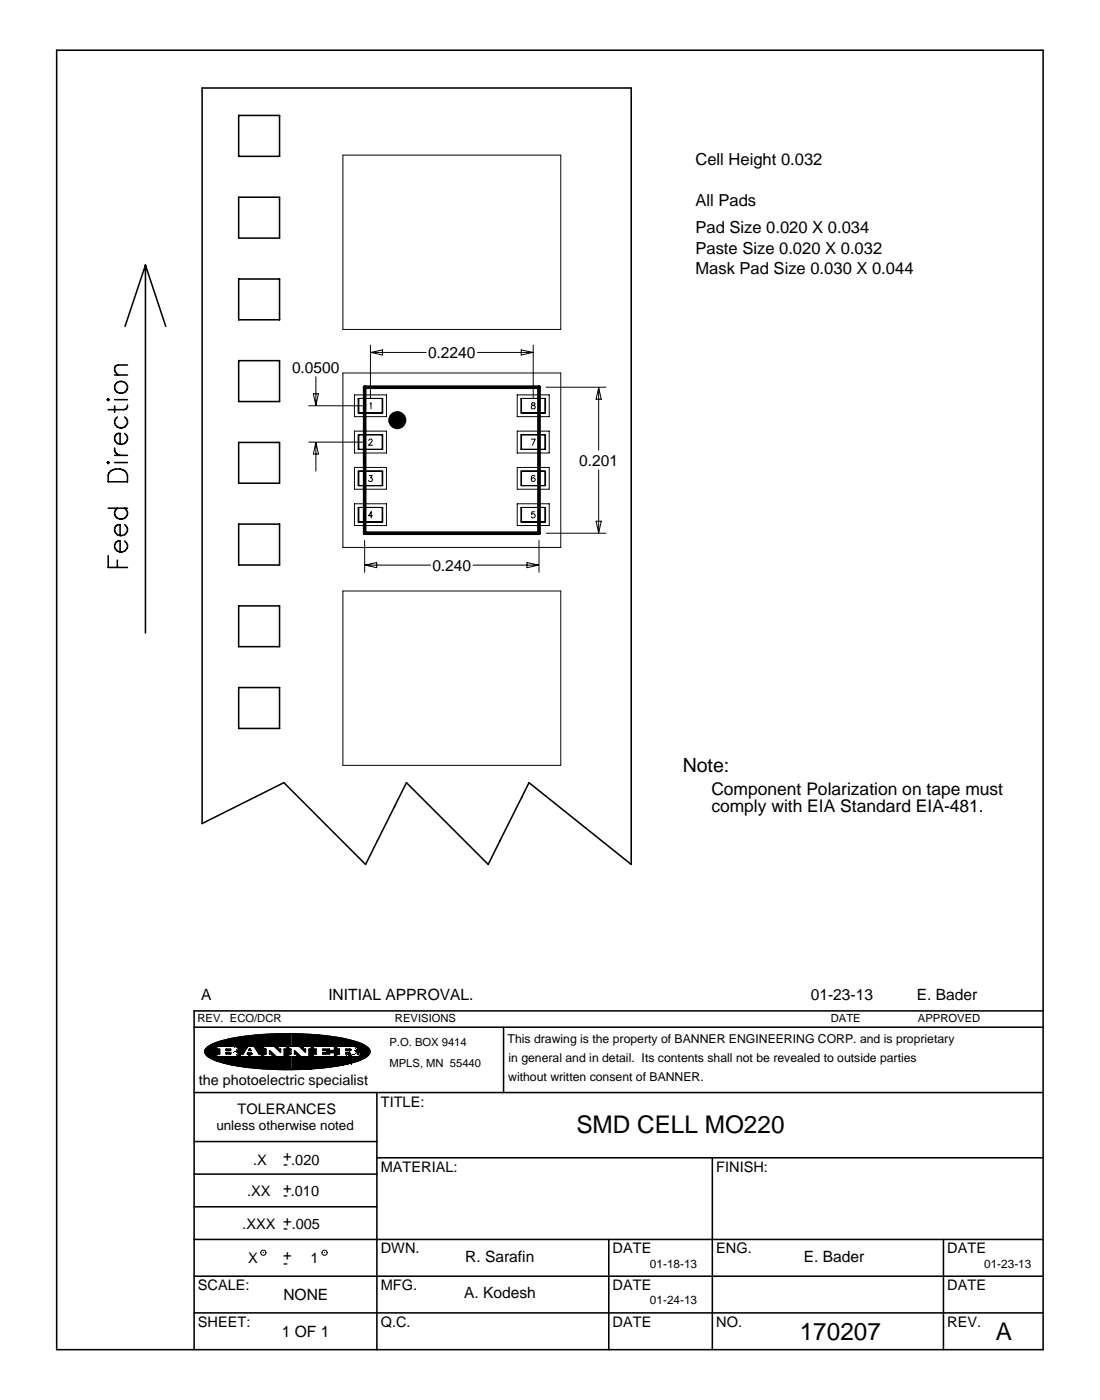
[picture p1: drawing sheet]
<svg xmlns="http://www.w3.org/2000/svg" width="210mm" height="267mm" viewBox="0 0 210 267" stroke-linecap="round" stroke-linejoin="round" font-family="sans-serif">
<g fill="none" stroke="#000" stroke-width=".3">
<path d="M10.8 9.6h187.9v247.5h-187.9zM38.5 16.8h81.7v147.9l-19.4-15.6-7.8 15.6-15.6-15.6-7.8 15.6-15.5-15.6-15.6 7.8zM45.5 22h7.8v7.8h-7.8zM45.5 37.6h7.8v7.8h-7.8zM27.7 50.5v70.1M27.7 50.5l3.9 11.7M27.7 50.5l-3.9 11.7M45.5 53.1h7.8v7.8h-7.8zM20.4 76.1l.2-.1 .2 .1-.2 .2zM21.8 77.3v1.3M21.8 76.1h2.5M21.8 71.4h2.5"/>
<path d="M22 73.2a1.18 1.18 0 0 1 2.1 0 1.18 1.18 0 0 1-1.2 1.7 1.12 1.12 0 0 1-.9-1.7zM22.4 79.4a1.17 1.17 0 0 0-.3 1.6 1.17 1.17 0 0 0 1.6 .3 1.17 1.17 0 0 0 .4-1.5l-.4-.4M24.3 77.2l-.2 .7-.5 .1h-3M24.3 69.5h-1.8l-.5 .2-.2 .4v.5l.7 .8M45.5 68.7h7.8v7.8h-7.8zM20.6 87.9l.2 .2-.2 .2-.2-.2zM20.6 96.8h3.7M21.1 89.7a2.07 2.07 0 0 1 3.2 .9v1.2h-3.7v-1.2l.2-.6zM21.8 88.1h2.5M21.8 86.7h2.5M21.8 85.3a1.18 1.18 0 0 0 1.1 1.4M22.2 82.7l.7-.1v2a1.09 1.09 0 0 1-1-.7 1.09 1.09 0 0 1 .3-1.2z"/>
<path d="M22.4 96.8a1.17 1.17 0 0 0-.3 1.6 1.17 1.17 0 0 0 1.6 .3 1.17 1.17 0 0 0 .4-1.5l-.4-.4M23.7 82.6a1.14 1.14 0 0 1 .5 1.4 1.14 1.14 0 0 1-1.3 .6M23.7 99.9a1.14 1.14 0 0 1 .5 1.5 1.14 1.14 0 0 1-1.3 .6M45.5 84.3h7.8v7.8h-7.8zM45.5 99.8h7.8v7.8h-7.8zM20.6 105.9v2.2h3.7M22.2 100.1l.7-.2v2.1a1.09 1.09 0 0 1-1-.7 1.09 1.09 0 0 1 .3-1.2zM22.2 103.2l.7-.1v2.1a1.11 1.11 0 0 1-1-.8 1.11 1.11 0 0 1 .3-1.2zM22.4 106.7v1.4M23.7 103.1a1.15 1.15 0 0 1 .5 1.4 1.15 1.15 0 0 1-1.3 .7M45.5 115.4h7.8v7.8h-7.8zM45.5 131h7.8v7.8h-7.8z"/>
<path d="M37 195.7h161.7M95.9 195.7v12.4M198.7 192.6h-161.7v64.5M37 208.1h161.7M37 217.5h34.8M71.8 208.1v49M37 236.1h161.7M37 229.9h34.8M37 223.7h34.8M71.8 220.6h126.9M116 236.1v21M135.7 220.6v36.5"/>
<path d="M179.7 236.1v21M37 250.1h161.7M37 243.1h161.7"/>
</g>
<g fill="none" stroke="#000" stroke-width=".19">
<path d="M65.3 29.5h41.5v33.3h-41.5zM58.8 77.3h10.4M59.7 75h1l-.5 2.2zM60.2 71.8v5.4M65.3 71.1h41.5v33.2h-41.5zM67.5 75.2h6.1v4.2h-6.1zM68.2 75.9h4.7v2.8h-4.7zM68.4 75.9v2.8M70.5 76.9l.2-.2v1.2M70.6 65.7v10.2M70.7 67.1l2.2-.4v.9zM70.7 67.1h10.5"/>
<path d="M72.8 75.9v2.8M91 67.1h10.4M98.5 75.2h6.1v4.2h-6.1zM99.2 75.9h4.7v2.8h-4.7zM99.3 66.7l2.2 .4-2.2 .5zM99.4 75.9v2.8M101.3 76.8v.3a.46 .46 0 0 1 .5 .2 .46 .46 0 0 1 .1 .5h-.6v-.4l.6-.4v-.2l-.2-.1zM101.6 65.7v10.2M103.8 75.9v2.8M104.1 73.8h11.3M114 73.9v11.8M114 73.8l.5 2.3h-.9z"/>
<path d="M58.8 84.2h10.4M60.2 84.3l.5 2.2h-1zM60.2 84.3v5.4M67.5 82.1h6.1v4.2h-6.1zM67.5 89h6.1v4.2h-6.1zM67.5 96h6.1v4.1h-6.1zM68.2 82.8h4.7v2.8h-4.7zM68.2 89.7h4.7v2.8h-4.7zM68.2 96.7h4.7v2.7h-4.7zM68.4 82.8v2.8M68.4 89.7v2.8M68.4 96.7v2.7"/>
<path d="M70.3 83.9l.2-.3h.2l.2 .3-.2 .4-.5 .5h.8M70.3 90.6h.6l-.3 .4 .3 .1 .1 .2-.1 .3-.3 .1-.4-.2M71 98.3h-.8l.5-.8v1.2M72.8 82.8v2.8M72.8 89.7v2.8M72.8 96.7v2.7M98.5 82.1h6.1v4.2h-6.1zM98.5 89h6.1v4.2h-6.1zM98.5 96h6.1v4.1h-6.1zM99.2 82.8h4.7v2.8h-4.7zM99.2 89.7h4.7v2.8h-4.7zM99.2 96.7h4.7v2.7h-4.7z"/>
<path d="M99.4 82.8v2.8M99.4 89.7v2.8M99.4 96.7v2.7M101.2 83.7h.8l-.6 1.1M101.9 97.5h-.6v.5l.4-.1 .2 .2v.4l-.4 .2-.3-.3M101.9 90.7l-.2-.1a.62 .62 0 0 0-.5 .5 .62 .62 0 0 0 .4 .6 .37 .37 0 0 0 .3-.3 .37 .37 0 0 0-.3-.4 .37 .37 0 0 0-.4 .3M103.8 82.8v2.8M103.8 89.7v2.8M103.8 96.7v2.7M113.6 99.3h.9l-.5 2.2zM114 89.5v11.9M65.3 112.6h41.5v33.2h-41.5z"/>
<path d="M69.5 103v6M69.5 107.7l2.3-.5v.9zM69.6 107.7h12.4M90.1 107.7h12.5M100.4 107.2l2.2 .5-2.2 .4zM102.7 103v6M104.1 101.6h11.3M39.1 200v.7M39.2 199.7v1.3M39.4 199.5v1.6M39.6 199.4v1.9M39.7 199.3v2.1"/>
<path d="M39.9 199.2v2.3M40 199.1v2.5M40.2 199a1.38 1.38 0 0 0-1.1 1.7 3.6 3.6 0 0 0 2.1 1.4M40.2 199v2.7M40.4 198.9v2.9M40.5 198.8v3M40.7 198.8v3.1M40.9 198.7v3.3M41 198.6v3.4M41.2 198.6v3.5M41.3 199.8l.6 .1M41.3 198.5v3.7"/>
<path d="M41.5 198.5v.8M41.5 199.8v1M41.7 198.4v.9M41.7 199.8v1M41.8 199.8v1l-.5 .1M41.8 198.4v.9M41.9 199.9l-.1 .9M42 198.3v1M42.2 198.3v1M42.3 198.2v1.1M42.5 198.2v1.1M42.7 198.1v1.2"/>
<path d="M42.8 198.1v1.2M43 198.1v1.2M43.1 198v1.3M43.1 199.8v.4M43.3 198v1.3M43.3 199.8v.4M43.5 197.9v1.4M43.5 199.8v.4M43.6 197.9v1.4M43.6 199.8v.4M43.8 197.9v1.4M43.8 199.8v.4"/>
<path d="M43.9 197.8v1.5M43.9 199.8v.4M44.1 197.8v1.5M44.3 197.8v1.5M44.4 197.7v1.6M44.6 199.3a.56 .56 0 0 1 .5 .2 .56 .56 0 0 1 .2 .6l-.2 .1M44.6 199.3l-3.3 .1M44.6 197.7v1.6M44.7 197.7v1.7M44.9 197.7v1.7M45.1 197.6v1.9M45.2 197.6v2"/>
<path d="M45.4 197.6v5.5M45.6 197.5v5.6M45.7 197.5v5.7M45.9 197.5v3.3M46.1 197.5v3.3M46.2 197.4v3.4M46.4 197.4v3.3M46.5 197.4v3M46.7 197.4v2.8M46.9 197.4v2.5M47 197.3v2.4M47.2 197.3v2.1"/>
<path d="M47.2 199.4l-.9 1.4h-.5v.5h1.5M47.3 199.3l-.1 .1M47.3 199.3h1.1M47.3 197.3v2M47.5 199.8l.2 .1M47.5 199.8l-.2 .3M47.5 197.3v2M47.5 199.8v.4M47.7 199.9l.1 .3-.5-.1M47.7 197.3v2M47.7 199.9v.3M47.8 197.3v2"/>
<path d="M48 197.2l-4.4 .7-2 .5-1.4 .6M48 197.2v2.1M48.2 197.2v2.1M48.3 197.2v2.1M48.4 199.3v.1M48.4 199.4l.9 1.4M48.5 197.2v2.3M48.6 197.2v2.6M48.8 197.1v2.9M49 197.1v3.2M49.1 197.1v3.4M49.3 197.1v3.7"/>
<path d="M49.5 197.1v3.7M49.6 197.1v3.7M49.8 197.1v6.5M49.9 197.1v6.5M50.1 197v6.6M50.3 197v2.4M50.3 199.8v1M50.3 199.8l.4 .1M50.3 199.3v.5M50.3 199.3h1.9M50.4 197v2.3M50.4 199.8v1"/>
<path d="M50.6 197v2.3M50.6 199.8v1M50.7 199.9v.9M50.8 197v2.3M50.9 197l-2.9 .2M50.9 197v2.3M51.1 197v2.3M51.2 197v2.3M51.4 197v2.3M51.6 197v2.3M51.7 197v2.3M51.9 197v2.3"/>
<path d="M52 197v2.3M52.2 199.3l1.2 1.2M52.2 196.9v2.4M52.4 196.9v2.6M52.5 196.9v2.7M52.7 196.9v2.9M52.9 196.9v3M53 199.8l.5 .1-.1 .5M53 199.4l1.5-.1v.5M53 196.9v3.2M53.2 196.9l6.1 .1M53.2 196.9l-2.3 .1"/>
<path d="M53.2 196.9v2.4M53.2 199.8v.5M53.3 196.9v2.4M53.3 199.8v.6M53.5 196.9v2.4M53.7 196.9v2.4M53.8 196.9v2.4M54 196.9v2.4M54.1 199.8v1.5h-1.5M54.1 199.8h.4M54.2 196.9v2.4M54.2 199.8v4"/>
<path d="M54.3 196.9v2.4M54.3 199.8v4M54.5 196.9v2.4M54.5 199.8v4M54.7 196.9v6.9M54.8 196.9v6.9M55 196.9v6.9M55.1 196.9v2.4M55.1 199.8v1M55.3 196.9v2.4M55.3 199.8v1M55.5 196.9v2.4"/>
<path d="M55.6 196.9v2.4M55.8 196.9v2.4M55.9 196.9v2.4M56.1 196.9v2.4M56.3 196.9v2.4M56.4 196.9v2.4M56.6 196.9v2.4M56.7 196.9v2.4M56.9 196.9v2.4M57.1 196.9v2.5M57.2 196.9v2.7M57.4 196.9v2.8"/>
<path d="M57.6 197v2.9M57.7 197v3.1M57.9 197v2.3M57.9 199.8v.4M58.1 197v2.3M58.1 199.8v.6M58.2 199.8h-.4v-.5l1.5 .1v.4l-.5 .1v1.4h-1.4M58.2 199.8l-.1 .7-1.1-1.2h-1.9l-.1 .5 .5 .1v.9M58.2 197v2.3M58.2 199.8v.7M58.4 197v2.3M58.5 197v2.3"/>
<path d="M58.7 197v2.3M58.9 197v2.3M58.9 199.8v3.9M59 197v2.3M59 199.8v3.9M59.2 197v2.3M59.2 199.8v3.8M59.3 197l2.9 .3 3.1 .5M59.4 197v6.6M59.5 197.1v6.5M59.7 197.1v6.5M59.8 197.1v2.2"/>
<path d="M59.8 199.8v1M60 197.1v2.2M60 199.8v1M60.2 197.1v2.2M60.2 199.8v1M60.3 197.1v2.2M60.5 197.1v2.2M60.6 197.1v2.2M60.8 197.2v2.1M61 197.2v2.1M61.1 197.2v2.1M61.3 197.2v2.1"/>
<path d="M61.4 197.2v2.1M61.6 197.2v2.1M61.6 199.8v.4M61.8 197.3v2M61.8 199.8v.4M61.9 197.3v2M61.9 199.8v.4M62.1 197.3v2M62.1 199.8v.4M62.3 197.3v2M62.3 199.8v1M62.4 197.3v2"/>
<path d="M62.4 199.8v1M62.6 197.4v1.9M62.6 199.8v1M62.8 197.4v1.9M62.8 199.8v1M62.8 199.9l-1.3-.1v.3M62.9 197.4v1.9M63.1 197.4v1.9M63.2 197.4v1.9M63.4 197.5v1.8M63.6 197.5v1.8M63.7 197.5v5.7"/>
<path d="M63.9 197.5v5.7M64.1 197.5v5.6M64.2 199.8l.5 .1v.9h-.5v.5M64.2 199.4v.4M64.2 199.3l3.4 .1M64.2 197.6v1.7M64.2 199.8v1M64.4 197.6v1.7M64.4 199.8v1M64.5 197.6v1.7M64.5 199.8v1M64.7 197.7v1.6"/>
<path d="M64.9 197.7v1.6M65 197.7v1.6M65.2 197.8v1.5M65.3 197.8v1.5M65.3 197.8l2.1 .5M65.5 197.8v1.5M65.7 197.9v1.4M65.8 197.9v1.4M66 197.9v1.4M66 199.8v.4M66.2 198v1.3M66.2 199.8v.4"/>
<path d="M66.3 198v1.3M66.3 199.8v.4M66.5 198v1.3M66.5 199.8v.4M66.6 199.8l.1 .1M66.6 199.8h-.7l-.1 .3h.9M66.7 198.1v1.2M66.7 199.8v.4M66.8 199.9h.1M66.8 198.1v1.2M66.9 199.9l-.1 .2M66.9 200h.1"/>
<path d="M67 198.2v1.1M67.1 198.2v1.1M67.3 198.2v1.2M67.4 198.3l2.2 .9M67.5 198.3v1.1M67.6 199.4l.5 .3M67.6 198.4v1M67.8 198.4v1.1M67.9 198.5v1M68.1 199.7l.1 .2M68.1 198.5v1.2M68.2 199.9l-.5 .4 .1 .1"/>
<path d="M68.3 198.6v2.2M68.4 198.6v1.9M68.6 198.7v1.8M68.7 198.8v3.1M68.9 198.8v3M69.1 198.9v2.9M69.2 199v2.7M69.4 199.1v2.5M69.6 199.2v2.3M69.6 199.2l.4 .3M69.7 199.3v2.1M69.9 199.4v1.9"/>
<path d="M70 199.5l.2 .2M70.1 199.5v1.7M70.2 199.7v1.3M70.2 199.7a.88 .88 0 0 1 0 1.3M70.4 199.9v.9M41.2 202.1a42.2 42.2 0 0 0 12 1.7M41.3 201.2l3.4 .1M41.5 201.3v.9M41.7 201.3v1M41.8 201.3v1M42 201.3v1.1M42.2 201.3v1.1"/>
<path d="M42.3 201.3v1.2M42.5 201.3v1.2M42.7 201.3v1.2M42.8 201.3v1.3M43 201.3v1.3M43 200.5h.9l.1 .2-.9 .1zM43.1 200.5v.3M43.1 201.3v1.4M43.3 200.5v.3M43.3 201.3v1.4M43.5 200.5v.3M43.5 201.3v1.5"/>
<path d="M43.6 200.5v.3M43.6 201.3v1.5M43.8 200.5v.3M43.8 201.3v1.5M43.9 200.1a.15 .15 0 0 0 .1-.1 .15 .15 0 0 0-.1-.2h-.9l.1 .4h.8M43.9 200.5v.3M43.9 201.3v1.6M44.1 201.3v1.6M44.3 201.3v1.6M44.4 201.3v1.6M44.6 201.3v1.7M44.7 201.3v1.7"/>
<path d="M44.9 200.3l.2-.1v.2zM44.9 201.3v1.7M45.1 201.2v1.9M45.1 200.4l.3 .4M45.2 200.1v.4M45.2 201.1v2M45.4 200.8l-.2 .3-.5 .2M45.9 201.3v1.9M46.1 201.3v1.9M46.2 201.3v1.9M46.4 201.3v2M46.5 201.3v2"/>
<path d="M46.7 201.3v2M46.9 201.3v2M47 201.3v2M47.2 200.6v.2M47.2 201.3v2.1M47.3 200.8h-.2l.1-.2h.7l.1 .2M47.3 200.8v.5M47.3 200.1h.1M47.3 200.6v.2M47.3 201.3v2.1M47.5 200.6v2.8M47.7 201.2h2.1"/>
<path d="M47.7 200.6v2.8M47.8 200.6v.2M47.8 201.3v2.1M48 200.8l-.3 .1M48 200.7v.1M48 201.3v2.2M48.2 201.3v2.2M48.3 201.3v2.2M48.5 201.3v2.2M48.6 201.3v2.2M48.8 201.3v2.2M49 201.3v2.2"/>
<path d="M49.1 201.3v2.3M49.3 201.3v2.3M49.3 200.8l.5 .1M49.5 201.3v2.3M49.6 201.3v2.3M50.3 201.2v.1M50.3 201.3v2.3M50.4 201.3v2.4M50.6 201.3v2.4M50.7 200.8h-.5v.4M50.8 201.3v2.4M50.9 201.3v2.4"/>
<path d="M51.1 201.3v2.4M51.2 201.3v2.4M51.3 200.8h.1M51.4 200.8h.4v.5h-1.5M51.4 200.8v-.7l1.2 1.2M51.4 201.3v2.4M51.4 200.1h-.1v.7M51.6 200.3v.5M51.6 201.3v2.4M51.7 200.4v.4M51.7 201.3v2.4M51.9 200.6v3.1"/>
<path d="M52 200.7v3M52.2 200.9v2.9M52.4 201v2.8M52.5 201.2v2.6M52.6 201.3h.1M52.7 201.3v2.5M52.9 201.3v2.5M53 201.3v2.5M53.2 201.3v2.5M53.3 201.3v2.5M53.5 201.3v2.5M53.7 201.3v2.5"/>
<path d="M53.8 201.3v2.5M54 201.3v2.5M55.1 201.3v2.5M55.3 201.3v2.5M55.4 200.8h-.4v.5h1.5v-.5h-.4M55.5 200.8h.1M55.5 201.3v2.5M55.6 201.3v2.5M55.8 201.3v2.5M55.9 201.3v2.5M56.1 200.8v-.7l1.3 1.2M56.1 200.1v.7"/>
<path d="M56.1 201.3v2.5M56.3 200.2v.6M56.3 201.3v2.5M56.4 200.4v.4M56.4 201.3v2.5M56.6 200.6v3.2M56.7 200.7v3.1M56.9 200.9v2.9M57.1 201v2.8M57.2 201.2v2.6M57.4 201.3v2.4M57.6 201.3v2.4"/>
<path d="M57.7 201.3v2.4M57.9 201.3v2.4M58.1 201.3v2.4M58.2 201.3v2.4M58.4 201.3v2.4M58.5 201.3v2.4M58.7 201.3v2.4M59.3 203.6l-6.1 .2M59.8 201.3v2.3M60 201.3v2.3M60.2 201.3v2.3M60.3 201.3v2.3"/>
<path d="M60.5 201.3v2.3M60.6 201.3v2.2M60.8 201.3v2.2M61 201.3v2.2M61.1 201.3v2.2M61.3 201.3v2.2M61.4 200.1l.8 .1v.3h-.7v.3h1.2M61.4 201.3v2.2M61.6 200.5v.3M61.6 201.3v2.2M61.8 200.5v.3M61.8 201.3v2.1"/>
<path d="M61.9 200.5v.3M61.9 201.3v2.1M62.1 200.5v.3M62.1 201.3v2.1M62.3 201.3v2.1M62.4 201.3v2M62.6 201.3v2M62.8 200l.8 .1 .1-.8-4 .1v.4l.6 .1v.9h-.5v.5h3.9v-.7h-.9l-.1 .2M62.8 201.3v2M62.9 200.1v.5M62.9 201.3v2M63.1 200.1v.5"/>
<path d="M63.1 201.3v2M63.2 200.1v.5M63.2 201.3v1.9M63.4 200.1v.5M63.4 201.3v1.9M63.6 200.1v.5M63.6 201.3v1.9M64.2 201.3v1.8M64.4 201.3v1.8M64.5 201.3v1.8M64.7 201.3v1.7M64.9 201.3v1.7"/>
<path d="M65 201.3v1.6M65.2 201.3v1.6M65.3 202.9l-3.1 .5-2.9 .2M65.3 201.3v1.6M65.5 201.3v1.6M65.7 201.3v1.5M65.8 201.3v1.5M65.9 200.5l.8 .1v2M65.9 200.5v.3h.5v.5h-2.2M66 200.5v.3M66 201.3v1.5M66.2 200.5v.3"/>
<path d="M66.2 201.3v1.4M66.3 200.5v.3M66.3 201.3v1.4M66.5 200.5v2.1M66.6 200.6l.2 .1M66.8 200.7v1.9M66.8 200.8v.1M66.8 200.9l.2 .3M66.8 200.1l-.1 .1M66.9 200l-.1 .1M67 201.2v1.3M67 201.2l.2 .1"/>
<path d="M67.1 201.3v1.2M67.2 201.3h.9v.9M67.3 201.3v1.1M67.5 201.3v1.1M67.6 201.3v1M67.8 200.3h.1M67.8 201.3v1M67.8 200.4l.3 .2M67.9 200.2v.3M67.9 201.3v.9M68 200.6l.1 .2M68.1 200.8h.1"/>
<path d="M68.1 200v.8M68.2 200.8h-.1M68.2 201.3h-.1M68.3 200.8v-.3h.3v.5M68.3 201.3v.8M68.4 201.2v.9M68.6 201l-.4 .3M68.6 201v1M70 201.2a11.1 11.1 0 0 1-4.7 1.7M70.2 201l-.2 .2M62.3 238.6l-.1-.3-.2-.1-.5 .1-.2 .3 .1 .4 .3 .1 .5-.1 .1-.4"/>
<circle cx="50.2" cy="238.6" r=".5"/>
</g>
<path d="M69.5 73.8h33.2v27.8h-33.2z" fill="none" stroke="#000" stroke-width=".7"/>
<circle cx="75.7" cy="80" r="1.72" fill="#000"/>
<g font-size="4.6">
<text x="109.8" y="215.8">SMD CELL MO220</text>
<text x="152.4" y="255.3">170207</text>
<text x="189.7" y="255.3">A</text>
</g>
<text font-size="3.7" x="130" y="147.2">Note:</text>
<g font-size="3.3">
<text x="135.5" y="154.8">comply with EIA Standard EIA-481.</text>
<text x="135.5" y="151.5">Component Polarization on tape must</text>
</g>
<g font-size="3.2">
<text x="132.5" y="31.4">Cell Height 0.032</text>
<text x="132.5" y="39.2">All Pads</text>
<text x="132.5" y="44.4">Pad Size 0.020 X 0.034</text>
<text x="132.5" y="52.2">Mask Pad Size 0.030 X 0.044</text>
<text x="132.5" y="48.3">Paste Size 0.020 X 0.032</text>
</g>
<g font-size="3">
<text x="55.6" y="71">0.0500</text>
<text x="81.5" y="68.2">0.2240</text>
<text x="110.3" y="88.7">0.201</text>
<text x="82.4" y="108.7">0.240</text>
<text x="38.3" y="190.4">A</text>
<text x="62.5" y="190.4">INITIAL APPROVAL.</text>
<text x="154.5" y="190.4">01-23-13</text>
<text x="174.6" y="190.4">E. Bader</text>
<text x="88.6" y="240.4">R. Sarafin</text>
<text x="153.1" y="240.4">E. Bader</text>
<text x="54" y="247.6">NONE</text>
<text x="88.4" y="247.3">A. Kodesh</text>
<text x="53.7" y="254.7">1 OF 1</text>
</g>
<g font-size="2.8">
<text x="37.8" y="206.7">the photoelectric specialist</text>
<text x="45.3" y="212.2">TOLERANCES</text>
<text x="72.5" y="210.8">TITLE:</text>
<text x="48.2" y="221.9">.X</text>
<text x="53.9" y="221.2">+</text>
<text x="55.5" y="221.9">.020</text>
<text x="47.1" y="227.8">.XX</text>
<text x="53.9" y="227.2">+.010</text>
<text x="53.9" y="222.6">-</text>
<text x="72.5" y="223.2">MATERIAL:</text>
<text x="136.4" y="223.2">FINISH:</text>
<text x="53.9" y="228.6">-</text>
<text x="46.2" y="234.1">.XXX +.005</text>
<text x="53.9" y="234.9">-</text>
<text x="72.5" y="238.8">DWN.</text>
<text x="116.7" y="238.8">DATE</text>
<text x="136.4" y="238.8">ENG.</text>
<text x="180.5" y="238.8">DATE</text>
<text x="37.7" y="245.8">SCALE:</text>
<text x="47.3" y="240.7">X</text>
<text x="53.9" y="240.1">+</text>
<text x="53.9" y="241.5">-</text>
<text x="59.1" y="240.7">1</text>
<text x="72.5" y="245.8">MFG.</text>
<text x="116.7" y="245.8">DATE</text>
<text x="180.5" y="245.8">DATE</text>
<text x="37.7" y="252.8">SHEET:</text>
<text x="72.5" y="252.8">Q.C.</text>
<text x="116.7" y="252.8">DATE</text>
<text x="136.4" y="252.8">NO.</text>
<text x="180.5" y="252.8">REV.</text>
</g>
<text font-size="2.6" x="41.2" y="215.3">unless otherwise noted</text>
<g font-size="2.3">
<text x="96.7" y="198.8">This drawing is the property of BANNER ENGINEERING CORP. and is proprietary</text>
<text x="96.9" y="202.4">in general and in detail. Its contents shall not be revealed to outside parties</text>
<text x="96.8" y="206">without written consent of BANNER.</text>
</g>
<g font-size="2.2">
<text x="123.8" y="241.5">01-18-13</text>
<text x="187.5" y="241.5">01-23-13</text>
<text x="123.8" y="248.4">01-24-13</text>
</g>
<g font-size="2.1">
<text x="37.6" y="194.8">REV. ECO/DCR</text>
<text x="75.2" y="194.8">REVISIONS</text>
<text x="158.3" y="194.8">DATE</text>
<text x="174.9" y="194.8">APPROVED</text>
<text x="74.2" y="199.3">P.O. BOX 9414</text>
<text x="74.2" y="203.3">MPLS, MN 55440</text>
</g>
</svg>
